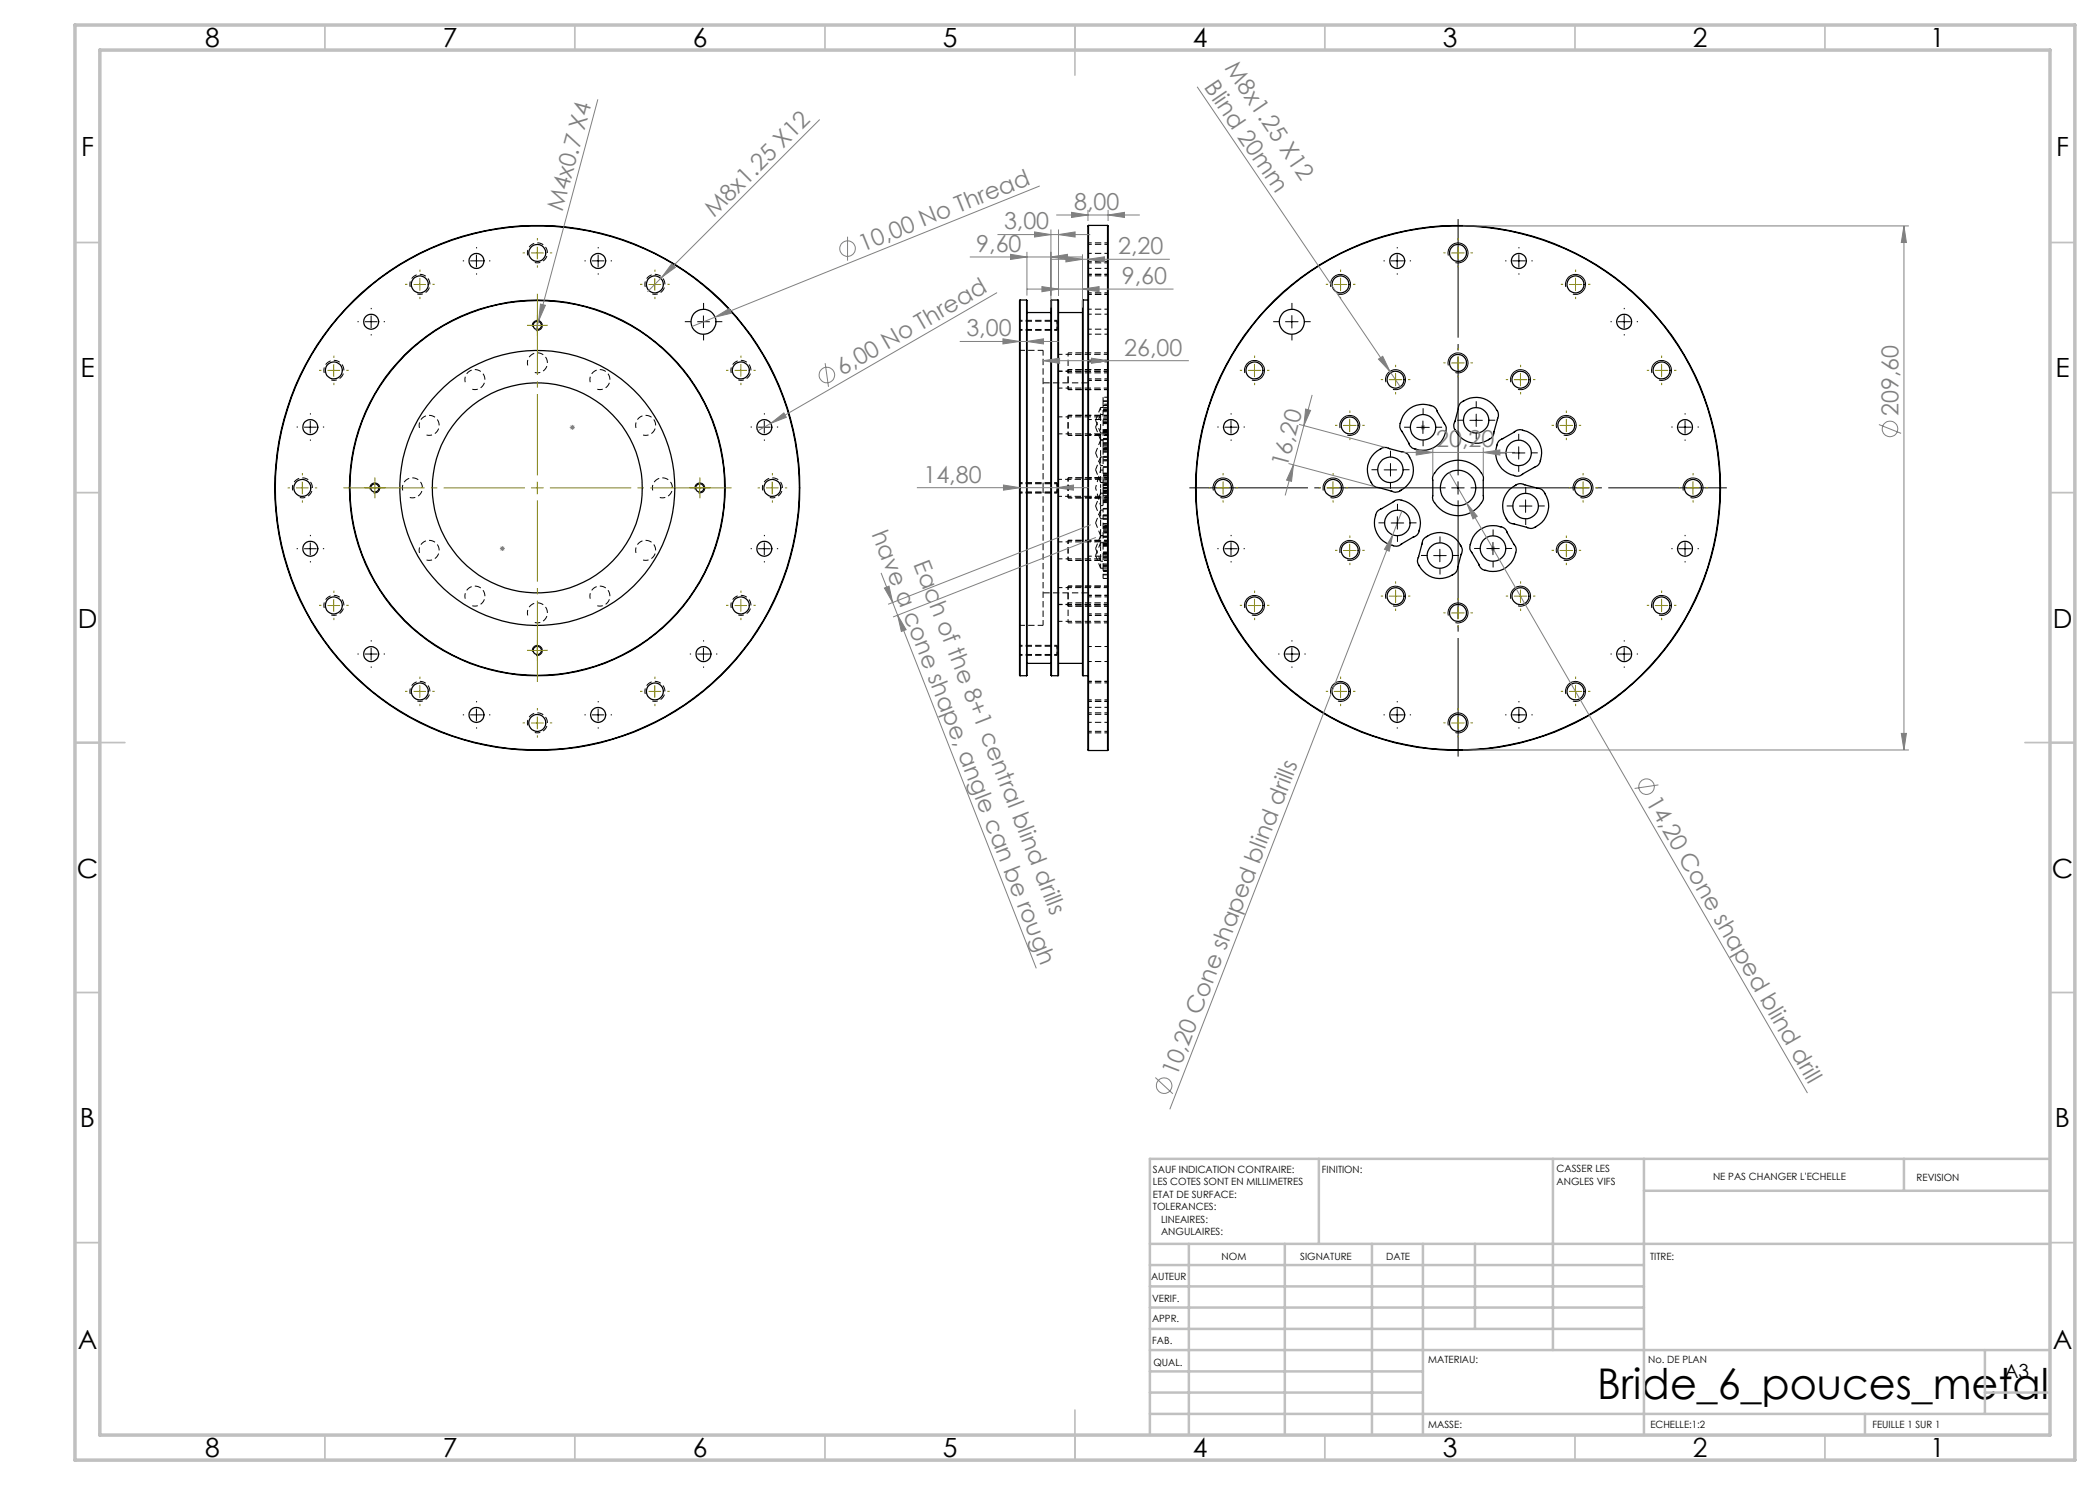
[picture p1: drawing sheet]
<svg xmlns="http://www.w3.org/2000/svg" width="420mm" height="297mm" viewBox="0 0 420 297" stroke-linecap="round" stroke-linejoin="round" font-family="sans-serif">
<g fill="none" stroke="#000" stroke-width=".25">
<path d="M217.7 45.1v105M217.7 45.1l-.1 .1v104.8l.1 .1M217.7 45.1h3.8M221.5 45.1l.1 .1v104.8l-.1 .1M221.5 45.1v105M204 60v75.1M204 60l-.1 .1v75h.1M204 60h1.3M205.3 60v75.1M205.4 62.5h4.8M210.3 60v75.1M210.3 60l-.1 .1v75h.1"/>
<path d="M210.3 60h1.3M211.6 60v75.1M211.6 60l.1 .1v75h-.1M211.7 62.5h4.8M216.6 60v75.1M216.6 60l-.1 .1v75h.1M216.6 60h1M274.8 90.7l1.1-.8a1.7 1.7 0 0 1 2-.2l2.5 .7a1.67 1.67 0 0 1 1.5 1.1 4.8 4.8 0 0 1-2 6.8 1.7 1.7 0 0 1-1.6-.1l-2.5-.7a1.62 1.62 0 0 1-1.6-1.1 4.5 4.5 0 0 1 .6-5.7zM281.5 82.1a4.3 4.3 0 0 1 5.7-.4l1.5 2.8a1.81 1.81 0 0 1 .4 2 4.5 4.5 0 0 1-6.9 2.8l-1.7-2.9a1.77 1.77 0 0 1-.4-1.9 4.4 4.4 0 0 1 1.4-2.4zM287.4 94a5.5 5.5 0 0 1 9.3 1.5v3.7a1.46 1.46 0 0 1-.4 1.3 5.5 5.5 0 0 1-5.1 2.6 5.5 5.5 0 0 1-4.7-3.4l.1-3.7a1.46 1.46 0 0 1 .3-1.4zM292.2 80.5l.2-.1a4.6 4.6 0 0 1 7.3 2.7l-.9 3.2a1.72 1.72 0 0 1-1.1 1.6 4.8 4.8 0 0 1-6.9-2.2v-.8l.9-3.6zM299.7 88.3l3.1-1.8a1.65 1.65 0 0 1 1.9-.4 4.5 4.5 0 0 1 2.9 7l-2.9 1.6a1.65 1.65 0 0 1-2 .4 4.7 4.7 0 0 1-3-6.8z"/>
<path d="M301.9 97.9l1.1-.8a1.68 1.68 0 0 1 2-.1l2.4 .6a1.61 1.61 0 0 1 1.6 1.1 4.6 4.6 0 0 1-2.9 7l-3.2-.9a1.76 1.76 0 0 1-1.7-1.1 4.7 4.7 0 0 1 .7-5.8zM275.5 102.3l3-1.8a1.77 1.77 0 0 1 2-.4 4.6 4.6 0 0 1 2.9 7l-3 1.6a1.7 1.7 0 0 1-1.9 .4 4.6 4.6 0 0 1-3-6.8zM284.8 107.7l.5-.4a4.6 4.6 0 0 1 7.2 2.8l-.9 3.3a1.76 1.76 0 0 1-1.2 1.6 4.5 4.5 0 0 1-6.9-2.9l1-3.9zM295.5 106.4a4.8 4.8 0 0 1 4.7-1 1.99 1.99 0 0 1 1.3 1.2l1.2 2.2a1.72 1.72 0 0 1 .4 1.9 4.6 4.6 0 0 1-6.9 2.9l-1.7-2.9a1.65 1.65 0 0 1-.4-2 4.4 4.4 0 0 1 1.4-2.3zM204 135.1h1.3M205.4 132.7h4.8M210.3 135.1h1.3M211.7 132.7h4.8M216.6 135.1h1M217.7 150.1h3.8"/>
<circle cx="84" cy="56.9" r="1.7"/>
<circle cx="95.3" cy="52.2" r="1.5"/>
<circle cx="107.4" cy="50.6" r="1.7"/>
<circle cx="119.6" cy="52.2" r="1.5"/>
<circle cx="131" cy="56.9" r="1.7"/>
<circle cx="268.1" cy="56.9" r="1.7"/>
<circle cx="279.5" cy="52.2" r="1.5"/>
<circle cx="291.6" cy="50.6" r="1.7"/>
<circle cx="303.8" cy="52.2" r="1.5"/>
<circle cx="315.1" cy="56.9" r="1.7"/>
<circle cx="66.8" cy="74.1" r="1.7"/>
<circle cx="74.2" cy="64.3" r="1.51"/>
<circle cx="107.5" cy="65.1" r=".83"/>
<circle cx="140.7" cy="64.4" r="2.49"/>
<circle cx="148.2" cy="74.1" r="1.7"/>
<circle cx="250.9" cy="74.1" r="1.69"/>
<circle cx="258.4" cy="64.4" r="2.5"/>
<circle cx="279.1" cy="75.9" r="1.7"/>
<circle cx="291.6" cy="72.6" r="1.7"/>
<circle cx="304.1" cy="75.9" r="1.69"/>
<circle cx="324.8" cy="64.3" r="1.49"/>
<circle cx="332.3" cy="74.1" r="1.7"/>
<circle cx="60.5" cy="97.6" r="1.7"/>
<circle cx="62.1" cy="85.4" r="1.5"/>
<circle cx="75" cy="97.6" r=".82"/>
<circle cx="107.4" cy="97.6" r="52.5"/>
<circle cx="107.5" cy="97.6" r="37.5"/>
<circle cx="107.5" cy="97.6" r="21"/>
<circle cx="107.5" cy="97.6" r="37.6"/>
<circle cx="107.5" cy="97.6" r="27.5"/>
<circle cx="107.5" cy="97.6" r="52.4"/>
<circle cx="140" cy="97.6" r=".83"/>
<circle cx="152.9" cy="85.4" r="1.5"/>
<circle cx="154.5" cy="97.6" r="1.7"/>
<circle cx="244.6" cy="97.6" r="1.7"/>
<circle cx="246.2" cy="85.4" r="1.5"/>
<circle cx="266.6" cy="97.6" r="1.68"/>
<circle cx="269.9" cy="85.1" r="1.7"/>
<circle cx="278.1" cy="94" r="2.56"/>
<circle cx="284.6" cy="85.5" r="2.55"/>
<circle cx="291.6" cy="97.6" r="52.4"/>
<circle cx="291.6" cy="97.6" r="52.5"/>
<circle cx="291.6" cy="97.6" r="3.6"/>
<circle cx="295.2" cy="84.1" r="2.55"/>
<circle cx="303.7" cy="90.6" r="2.55"/>
<circle cx="313.3" cy="85.1" r="1.7"/>
<circle cx="316.6" cy="97.6" r="1.7"/>
<circle cx="337" cy="85.4" r="1.48"/>
<circle cx="338.6" cy="97.6" r="1.69"/>
<circle cx="62.1" cy="109.7" r="1.51"/>
<circle cx="152.9" cy="109.7" r="1.51"/>
<circle cx="246.2" cy="109.7" r="1.51"/>
<circle cx="269.9" cy="110.1" r="1.7"/>
<circle cx="279.1" cy="119.2" r="1.7"/>
<circle cx="279.5" cy="104.6" r="2.54"/>
<circle cx="288" cy="111.1" r="2.54"/>
<circle cx="298.6" cy="109.7" r="2.56"/>
<circle cx="304.1" cy="119.2" r="1.69"/>
<circle cx="305.1" cy="101.2" r="2.56"/>
<circle cx="313.3" cy="110.1" r="1.7"/>
<circle cx="337" cy="109.7" r="1.49"/>
<circle cx="66.8" cy="121.1" r="1.7"/>
<circle cx="74.2" cy="130.8" r="1.5"/>
<circle cx="84" cy="138.3" r="1.69"/>
<circle cx="107.5" cy="130.1" r=".83"/>
<circle cx="131" cy="138.3" r="1.7"/>
<circle cx="140.7" cy="130.8" r="1.5"/>
<circle cx="148.2" cy="121.1" r="1.7"/>
<circle cx="250.9" cy="121.1" r="1.7"/>
<circle cx="258.4" cy="130.8" r="1.48"/>
<circle cx="268.1" cy="138.3" r="1.7"/>
<circle cx="291.6" cy="122.6" r="1.7"/>
<circle cx="315.1" cy="138.3" r="1.69"/>
<circle cx="324.8" cy="130.8" r="1.48"/>
<circle cx="332.3" cy="121.1" r="1.7"/>
<circle cx="95.3" cy="143" r="1.51"/>
<circle cx="107.4" cy="144.6" r="1.7"/>
<circle cx="119.6" cy="143" r="1.51"/>
<circle cx="279.4" cy="143" r="1.51"/>
<circle cx="291.6" cy="144.6" r="1.7"/>
<circle cx="303.8" cy="143" r="1.51"/>
</g>
<g fill="none" stroke="#000" stroke-width=".2" stroke-dasharray="1.3 .6" stroke-dashoffset=".4" stroke-linecap="butt">
<path d="M211.4 65.1v-.9M211.4 65.9v-.8M211.6 77.6h10M211.6 74.3h10M220.6 79.4v.8M221.6 74.2h-10M221.6 70.9h-10M221.6 77.9h-8M221.6 73.9h-8M221.6 74.6h-8M221.6 70.6h-8M211.4 97.6v-.9"/>
<path d="M211.4 98.4v-.8M211.6 86.8h10M220.6 96.6v.9M220.6 99.1v.8M220.6 98.4v.7M221.6 83.4h-10M221.6 99.6h-8M221.6 95.6h-8M221.6 87.1h-8M221.6 83.1h-8M211.6 111.8h10M220.1 109.3v4.3"/>
<path d="M220.1 108.5v.8M221.6 108.4h-10M221.6 117.5h-10M221.6 117.2h-8M221.6 112.1h-8M221.6 108.1h-8M211.4 130.1v-.9M211.4 130.9v-.8M211.6 120.9h10M211.6 124.3h10M221.6 120.9h-10M221.6 124.6h-8"/>
<path d="M221.6 120.6h-8M221.6 121.2h-8"/>
</g>
<g fill="none" stroke="#000" stroke-width=".2" stroke-dasharray="1.3 .6" stroke-dashoffset=".2" stroke-linecap="butt">
<path d="M83.5 58.8a2 2 0 0 0 2.5-1.8 2 2 0 0 0-2.2-2.1 2 2 0 0 0-1.8 2.5M107 52.5a2 2 0 0 0 2.5-1.8 2 2 0 0 0-2.2-2.1 2 2 0 0 0-1.8 2.5M130.5 58.8a2 2 0 0 0 2.5-1.8 2 2 0 0 0-2.2-2.1 2 2 0 0 0-1.8 2.5M66.3 76a2 2 0 0 0 2.5-1.8 2 2 0 0 0-2.2-2.1 2 2 0 0 0-1.8 2.5M94.5 77.9a2 2 0 0 0 2.5-1.8 2 2 0 0 0-2.2-2.2 2 2 0 0 0-1.8 2.5M107 74.5a2 2 0 0 0 2.5-1.8 2 2 0 0 0-2.2-2.1 2 2 0 0 0-1.8 2.5M119.5 77.9a2 2 0 0 0 2.5-1.8 2 2 0 0 0-2.2-2.2 2 2 0 0 0-1.8 2.5M147.7 76a2 2 0 0 0 2.5-1.8 2 2 0 0 0-2.2-2.1 2 2 0 0 0-1.7 2.5M208.6 70.1h-4.7M60 99.5a2 2 0 0 0 2.5-1.8 2 2 0 0 0-2.2-2.1 2 2 0 0 0-1.8 2.5M82 99.5a2 2 0 0 0 2.5-1.8 2 2 0 0 0-2.2-2.1 2 2 0 0 0-1.8 2.5M85.3 87a2 2 0 0 0 2.5-1.8 2 2 0 0 0-2.1-2.1 2 2 0 0 0-1.8 2.5"/>
<path d="M128.6 87a2 2 0 0 0 2.5-1.8 2 2 0 0 0-2.1-2.1 2 2 0 0 0-1.8 2.5M132 99.5a2 2 0 0 0 2.5-1.8 2 2 0 0 0-2.2-2.1 2 2 0 0 0-1.8 2.5M154 99.5a2 2 0 0 0 2.5-1.8 2 2 0 0 0-2.2-2.1 2 2 0 0 0-1.8 2.5M208.6 97.6v-27.5M219.1 93.9l1 2.6M219.1 85.4l1 2.6M219.1 84l1 2.6M219.1 90.6l1 2.5M220.1 91.4l-1 2.5M220.1 82.9l-1 2.5M220.1 81.5l-1 2.5M220.1 88l-1 2.6"/>
<path d="M220.1 98.6l-1 2.6M220.6 89.9v6.5M85.3 112a2 2 0 0 0 2.5-1.8 2 2 0 0 0-2.1-2.1 2 2 0 0 0-1.8 2.5M128.6 112a2 2 0 0 0 2.5-1.8 2 2 0 0 0-2.1-2.1 2 2 0 0 0-1.8 2.5M219.1 104.6l1 2.5M219.1 111.1l1 2.5M219.1 109.7l1 2.5M219.1 101.2l1 2.5M220.1 102l-1 2.6M220.1 108.5l-1 2.6M220.1 107.1l-1 2.6M66.3 123a2 2 0 0 0 2.5-1.8 2 2 0 0 0-2.2-2.1 2 2 0 0 0-1.8 2.5"/>
<path d="M94.5 121.2a2 2 0 0 0 2.5-1.8 2 2 0 0 0-2.2-2.2 2 2 0 0 0-1.8 2.5M107 124.5a2 2 0 0 0 2.5-1.8 2 2 0 0 0-2.2-2.1 2 2 0 0 0-1.8 2.5M119.5 121.2a2 2 0 0 0 2.5-1.8 2 2 0 0 0-2.2-2.2 2 2 0 0 0-1.8 2.5M147.7 123a2 2 0 0 0 2.5-1.8 2 2 0 0 0-2.2-2.1 2 2 0 0 0-1.7 2.5M203.9 125.1h4.7M208.6 125.1v-27.5M83.5 140.2a2 2 0 0 0 2.5-1.8 2 2 0 0 0-2.2-2.1 2 2 0 0 0-1.8 2.5M107 146.5a2 2 0 0 0 2.5-1.8 2 2 0 0 0-2.2-2.1 2 2 0 0 0-1.8 2.5M130.5 140.2a2 2 0 0 0 2.5-1.8 2 2 0 0 0-2.2-2.1 2 2 0 0 0-1.8 2.5"/>
</g>
<g fill="none" stroke="#000" stroke-width=".2" stroke-dasharray="1.3 .6" stroke-linecap="butt">
<path d="M220.1 91.4v5.1M220.1 82.9v5.1M220.1 96.5h.5M220.1 88h.5M220.1 86.6h.5M220.1 93.1h.5M220.6 96.4v.2M220.6 89.8v.1M220.6 89.5v.3M220.6 98.2v.1M220.6 98.3v.1M220.6 99.9v.4"/>
<path d="M220.6 84.5v.2M220.6 86.2v.2M220.6 88.6v.2M220.6 80.3v.5M220.6 80.2v.1M220.6 91.4h-.5M220.6 82.9h-.5M220.6 94h-.5M220.6 81.5h-.5M220.6 88h-.5M220.6 98.6h-.5M220.1 102v5.1"/>
<path d="M220.1 107.1h.5M220.1 113.6h.5M220.1 101.1h.5M220.1 112.2h.5M220.1 103.7h.5M220.6 103v.2M220.6 101.7v.1M220.6 100.3v.1M220.6 109.1v.1M220.6 111.3v.2M220.6 113v.2M220.6 102h-.5"/>
<path d="M220.6 108.5h-.5M220.6 107.1h-.5"/>
</g>
<g fill="none" stroke="#000" stroke-width=".2" stroke-dasharray="1.3 .6" stroke-dashoffset=".5" stroke-linecap="butt">
<path d="M217.6 58.6h4M217.6 53.7h4M217.6 52.3h4M221.6 55.2h-4M221.6 50.7h-4M221.6 48.9h-4M221.6 58.9h-4M221.6 54.9h-4M221.6 52.6h-4M221.6 48.6h-4M213.6 73.9v4M213.6 70.6v4"/>
<path d="M217.6 75.8h4M217.6 66.8h4M217.6 65.8h4M221.6 72.4h-4M221.6 61.8h-4M221.6 79.4h-1M221.6 62.8h-4M221.6 76.1h-4M221.6 72.1h-4M211.6 99.3h6M213.6 95.6v4M213.6 83.1v4"/>
<path d="M217.6 99.3h4M217.6 86.9h4M217.6 95.9h-6M220.1 97.6v-1.1M220.6 96.4h1M220.6 96.6h1M220.6 97.5h1M220.6 89.9h1M220.6 89.6h1M220.6 89.8h1M220.6 89.7h1M220.6 90.4h1"/>
<path d="M220.6 98.2h1M220.6 98.1h1M220.6 98.3h1M220.6 98h1M220.6 84.7h1M220.6 81.1h1M220.6 84.5h1M220.6 91.5h1M220.6 86.2h1M220.6 86.4h1M220.6 86.4v2.2M220.6 91.3h1"/>
<path d="M220.6 88.6h1M220.6 88.8h1M220.6 82.1h1M220.6 99.1h1M220.6 96h1M220.6 94.6h1M220.6 82.3h1M220.6 84.2h1M220.6 86h1M220.6 87.9h1M220.6 81.8h1M220.6 81.5h1"/>
<path d="M220.6 80.3h1M220.6 81.9h1M220.6 80.2h1M220.6 87.8h1M220.6 86.6h1M220.6 86.3h1M220.6 83.9h1M220.6 89.2h1M220.6 89h1M220.6 83.6h1M220.6 87.7h1M220.6 95.1h1"/>
<path d="M220.6 94.9h1M220.6 97.1h1M220.6 96.9h1M220.6 97h1M220.6 94.7h1M220.6 86.1h1M220.6 93.5h1M220.6 92h1M220.6 97.6h1M220.6 93.3h1M220.6 92.2h1M220.6 98.7h1"/>
<path d="M220.6 97.7h1M220.6 98.5h1M220.6 98.4h1M220.6 90h1M220.6 95.2h1M221.6 95.9h-4M221.6 83.9h-4M221.6 89.5h-1M221.6 99.9h-1M221.6 80.8h-1M221.6 92h-1M221.6 85.9h-1"/>
<path d="M221.6 96.7h-1M221.6 99.6h-4M221.6 95.6h-4M213.6 117.2v4M213.6 108.1v4M217.6 111.2h4M220.1 101.1v.9M220.6 103.2h1M220.6 103h1M220.6 101.8h1M220.6 101.7h1M220.6 109.1h1"/>
<path d="M220.6 100.4h1M220.6 108.9h1M220.6 100h1M220.6 100.3h1M220.6 108.7h1M220.6 100.1h1M220.6 107.5h1M220.6 106h1M220.6 107.3h1M220.6 106.2h1M220.6 111.5h1M220.6 111.3h1"/>
<path d="M220.6 113h1M220.6 115h1M220.6 113.2h1M220.6 108.8h1M220.6 108.6h1M220.6 109h1M220.6 107.2h1M220.6 100.5h1M220.6 114.9h1M220.6 113.6h1M220.6 113.3h1M220.6 110.9h1"/>
<path d="M220.6 109.2h1M220.6 110.7h1M220.6 105.3h1M220.6 110.4h1M220.6 110.6h1M220.6 112.8h1M220.6 113.1h1M220.6 114h1M220.6 114.1h1M220.6 105.4h1M220.6 106.3h1M220.6 103.7h1"/>
<path d="M220.6 103.9h1M220.6 106.6h1M220.6 104.7h1M220.6 104.8h1M220.6 110.5h1M220.6 105.5h1M220.6 115.7h1M220.6 103.1h1M220.6 114.3h1M220.6 105.7h1M221.6 108.2h-4M221.6 119.4h-4"/>
<path d="M221.6 106.5h-1M221.6 105.1h-1M221.6 119.1h-4M213.6 120.6v4M217.6 122.8h4M217.6 132.3h4M217.6 140h4M221.6 129.3h-4M221.6 136.6h-4M221.6 136.3h-4M221.6 123.1h-4M217.6 144.5h4"/>
<path d="M217.6 146.3h4M221.6 141.5h-4M221.6 142.9h-4M221.6 146.6h-4M221.6 142.6h-4M221.6 140.3h-4"/>
</g>
<path d="M211.4 66.1v-2M211.4 98.6v-2M220.6 103.2v5.9M220.6 101.8v1.2M220.6 100.4v1.3M220.6 109.2v2.1M211.4 131.1v-2" fill="none" stroke="#000" stroke-width=".2" stroke-dasharray="1.3 .6" stroke-dashoffset=".6" stroke-linecap="butt"/>
<path d="M220.6 97.5v.7M220.6 88.8v.7M220.6 113.2v2.5" fill="none" stroke="#000" stroke-width=".2" stroke-dasharray="1.3 .6" stroke-dashoffset=".3" stroke-linecap="butt"/>
<path d="M220.6 84.7v1.5M220.6 111.5v1.5" fill="none" stroke="#000" stroke-width=".2" stroke-dasharray="1.3 .6" stroke-dashoffset=".8" stroke-linecap="butt"/>
<g fill="none" stroke="#000" stroke-width=".2" stroke-dasharray="1.3 .6" stroke-dashoffset=".7" stroke-linecap="butt">
<path d="M203.9 65.9h7.5M203.9 64.1h7.5M203.9 66.1h7.5M211.4 64.2h-7.5M203.9 98.4h7.5M203.9 96.6h7.5M203.9 98.6h7.5M211.4 96.7h-7.5M219.1 97.6l1 3.5M220.1 81.5v1.4M220.1 94l-1 3.6M220.6 80.8v3.7"/>
<path d="M220.1 107.1v1.4M203.9 130.9h7.5M203.9 129.1h7.5M203.9 131.1h7.5M211.4 129.2h-7.5"/>
</g>
<path d="M220.1 101.1v-3.5" fill="none" stroke="#000" stroke-width=".2" stroke-dasharray="1.3 .6" stroke-dashoffset="-.2" stroke-linecap="butt"/>
<path d="M217.6 76.6h-9M220.1 88v3.4M208.6 118.6h9" fill="none" stroke="#000" stroke-width=".2" stroke-dasharray="1.3 .6" stroke-dashoffset="-.1" stroke-linecap="butt"/>
<g fill="none" stroke="#808080" stroke-width=".2">
<path d="M119.6 19.9l-11.9 44.2M239.4 17.4l38.6 56.9M163.9 24l-31.5 31.5M207.9 37.2l-64.9 26.2M132.4 55.5l-2.9 2.8M134.3 52.8l.8 .7-2.7 2zM169.5 47.3v4.8M194 51.4h22.5M199.4 58.6l-45.2 26.1M199.5 46.9h18.6M202.1 50.9l3.3 .5-3.3 .5zM205.4 57.8h29.3"/>
<path d="M205.4 50.4v8.7M206.9 46.4l3.3 .5-3.3 .5zM208.4 57.3l3.3 .5-3.3 .5zM210.1 51.9h23.9M210.2 51.4l3.3-.5v1zM210.2 45.9v15.6M211.2 43h16.8M211.7 46.9l3.3-.5v1zM211.7 45.9v13.2M213.2 51.4l3.3 .5-3.3 .5zM214.3 42.5l3.3 .5-3.3 .5zM216.5 50.9v10.6"/>
<path d="M216.5 57.8l3.3-.5v1zM217.6 51.9l3.3-.5v1zM217.6 42v2.2M221.6 43l3.3-.5v1zM221.6 42v2.2M292.6 45.2h89.2M380.8 45.2l.5 3.3h-1zM380.8 45.2v104.8M107.7 64.1l-.5 1.9M108.1 60.8l1 .3-1.4 3zM143 63.4l2.9-1.7 .4 .9zM143 63.4l-4.6 1.9"/>
<path d="M165 72.6l.7 4.8M191.9 68.3h19.8M200.6 67.8l3.3 .5-3.3 .5zM205.4 68.3l3.3-.5v1zM208.6 72.1l3.3-.5v1.1zM208.6 72.1h29.2M218.3 71.6l3.3 .5-3.3 .6zM262.4 79l-1.6 6.1M275.7 71.8l.8-.5 1.5 3zM278 74.3l2.2 3.3M113.9 85.5h1.1M114.1 85.1l.7 .7"/>
<path d="M114.5 85v1M114.8 85.1l-.7 .7M154.2 84.7l2.6-2.1 .5 .9zM154.2 84.7l-2.6 1.5M183.4 97.5h34.3M200.7 97l3.3 .5-3.3 .5zM211.4 97.5l3.3-.5v1zM257.7 92.7l17.1 4.6M258.7 93l-1.7 6.1M258.7 93l-.4 3.3-1-.3zM259.8 84.9l17.2 4.6M260.8 85.1l-2.1 7.9"/>
<path d="M261.1 81.8l1 .3-1.3 3zM280.2 90.5h22.8M283.2 90l3.4 .5-3.4 .5zM284.1 85.5h1M284.2 85.1l.7 .7M284.6 85v1M284.9 85.1l-.7 .7M286.6 89.5v5.5M289.8 94.5l3.6 6.2M296.7 90.5l3.3-.5v1zM296.7 89.5v5.5M375.8 84.9l4.4 1.8"/>
<path d="M100 109.7h1M100.1 109.4l.7 .7M100.5 109.2v1M100.8 109.4l-.7 .7M176.2 114.6l2.3 5.9M176.9 117.6l.9-.4 .7 3.3zM218.2 104.9l-40.6 16M219.2 107.5l-40.6 15.9M278.6 107l-.8 3.2-.9-.3zM278.6 107l-44.6 114.9M280.4 102.2l-1.8 4.8M293.4 100.7l2.1 2.6-.9 .5z"/>
<path d="M293.4 100.7l68.1 117.9M298.1 109.7h1M298.2 109.4l.7 .7M298.6 109.2v1M298.9 109.4l-.7 .7M178.5 120.5l1 2.5M179.5 123l1.7 2.9-.9 .4zM179.5 123l27.8 70.7M292.6 150h89.2M331.7 157l-4.8 .7M380.3 146.7h1l-.5 3.3zM231.1 215.5l3.5 3.3"/>
<circle cx="169.5" cy="49.7" r="1.56"/>
<circle cx="165.4" cy="75" r="1.56"/>
<circle cx="378" cy="85.8" r="1.55"/>
<circle cx="329.3" cy="157.3" r="1.55"/>
<circle cx="232.8" cy="217.1" r="1.56"/>
</g>
<g fill="none" stroke="#000" stroke-width=".2">
<path d="M94.1 52.2h2.5M95.3 50.9v2.5M118.4 52.2h2.5M119.6 50.9v2.5M266.2 57.4a2 2 0 0 1 1.7-2.5 2 2 0 0 1 2.2 2.1 2 2 0 0 1-2.5 1.8M278.2 52.2h2.5M279.4 50.9v2.5M289.7 51.1a2 2 0 0 1 1.7-2.5 2 2 0 0 1 2.2 2.2 2 2 0 0 1-2.5 1.7M302.5 52.2h2.5M303.8 50.9v2.5M313.2 57.4a2 2 0 0 1 1.7-2.5 2 2 0 0 1 2.2 2.1 2 2 0 0 1-2.5 1.8M73 64.3h2.5"/>
<path d="M74.2 63.1v2.5M106.5 65.3a.99 .99 0 0 1 .9-1.2 .99 .99 0 0 1 1 1.1 .99 .99 0 0 1-1.2 .8M139.5 64.3h2.5M140.7 63.1v2.5M249 74.6a2 2 0 0 1 1.7-2.5 2 2 0 0 1 2.2 2.2 2 2 0 0 1-2.5 1.7M257.1 64.3h2.5M258.4 63.1v2.5M277.2 76.4a1.99 1.99 0 0 1 1.7-2.5 1.99 1.99 0 0 1 2.2 2.2 1.99 1.99 0 0 1-2.5 1.8M289.7 73.1a1.99 1.99 0 0 1 1.7-2.5 1.99 1.99 0 0 1 2.2 2.2 1.99 1.99 0 0 1-2.5 1.7M302.2 76.4a1.99 1.99 0 0 1 1.7-2.5 1.99 1.99 0 0 1 2.2 2.2 1.99 1.99 0 0 1-2.5 1.8M323.6 64.3h2.5M324.8 63.1v2.5"/>
<path d="M330.4 74.6a2 2 0 0 1 1.7-2.5 2 2 0 0 1 2.2 2.2 2 2 0 0 1-2.5 1.7M60.8 85.4h2.5M62.1 84.2v2.5M74 97.9a1 1 0 0 1 .9-1.3 1 1 0 0 1 1.1 1.1 1 1 0 0 1-1.3 .9M139 97.9a1 1 0 0 1 .9-1.3 1 1 0 0 1 1.1 1.1 1 1 0 0 1-1.3 .9M151.6 85.4h2.5M152.9 84.2v2.5M242.7 98.1a2 2 0 0 1 1.7-2.5 2 2 0 0 1 2.2 2.2 2 2 0 0 1-2.5 1.7M245 85.4h2.4M246.2 84.2v2.5M264.7 98.1a2 2 0 0 1 1.7-2.5 2 2 0 0 1 2.2 2.1 2 2 0 0 1-2.5 1.8M268 85.6a2 2 0 0 1 1.7-2.5 2 2 0 0 1 2.2 2.1 2 2 0 0 1-2.4 1.8"/>
<path d="M276.8 94h2.5M278.1 92.7v2.5M283.4 85.5h2.5M284.6 84.2v2.5M290.3 97.6h2.5M291.6 96.3v2.5M294 84.1h2.5M295.2 82.8v2.5M302.5 90.6h2.5M303.7 89.4v2.4M305.1 100v2.5M311.3 85.6a2 2 0 0 1 1.8-2.5 2 2 0 0 1 2.2 2.2 2 2 0 0 1-2.6 1.7"/>
<path d="M314.7 98.1a2 2 0 0 1 1.7-2.5 2 2 0 0 1 2.2 2.2 2 2 0 0 1-2.5 1.7M335.7 85.4h2.5M336.7 98.1a2 2 0 0 1 1.7-2.5 2 2 0 0 1 2.2 2.1 2 2 0 0 1-2.5 1.8M337 84.2v2.5M60.8 109.7h2.5M62.1 108.5v2.5M151.6 109.7h2.5M152.9 108.5v2.5M245 109.7h2.4M246.2 108.5v2.5M268 110.6a1.99 1.99 0 0 1 1.7-2.5 1.99 1.99 0 0 1 2.2 2.1 1.99 1.99 0 0 1-2.4 1.8M277.2 119.8a2 2 0 0 1 1.7-2.6 2 2 0 0 1 2.2 2.2 2 2 0 0 1-2.5 1.8"/>
<path d="M278.2 104.6h2.5M279.5 103.3v2.5M286.7 111.1h2.5M288 109.9v2.5M297.4 109.7h2.5M298.6 108.5v2.4M302.2 119.8a2 2 0 0 1 1.7-2.6 2 2 0 0 1 2.2 2.2 2 2 0 0 1-2.5 1.8M303.9 101.2h2.5M311.3 110.6a1.99 1.99 0 0 1 1.8-2.5 1.99 1.99 0 0 1 2.1 2.2 1.99 1.99 0 0 1-2.5 1.7M335.7 109.7h2.5M337 108.5v2.5M73 130.8h2.5"/>
<path d="M74.2 129.6v2.5M106.5 130.3a.99 .99 0 0 1 .9-1.2 .99 .99 0 0 1 1 1.1 .99 .99 0 0 1-1.2 .9M139.5 130.8h2.5M140.7 129.6v2.5M249 121.6a2 2 0 0 1 1.7-2.5 2 2 0 0 1 2.2 2.2 2 2 0 0 1-2.5 1.7M257.1 130.8h2.5M258.4 129.6v2.5M266.2 138.8a2 2 0 0 1 1.7-2.5 2 2 0 0 1 2.2 2.2 2 2 0 0 1-2.5 1.7M289.7 123.1a2 2 0 0 1 1.7-2.5 2 2 0 0 1 2.2 2.2 2 2 0 0 1-2.5 1.7M313.2 138.8a2 2 0 0 1 1.7-2.5 2 2 0 0 1 2.2 2.2 2 2 0 0 1-2.5 1.7M323.6 130.8h2.5M324.8 129.6v2.5"/>
<path d="M330.4 121.6a2 2 0 0 1 1.7-2.5 2 2 0 0 1 2.2 2.2 2 2 0 0 1-2.5 1.7M94.1 143h2.5M95.3 141.7v2.5M118.4 143h2.5M119.6 141.7v2.5M278.2 143h2.5M279.4 141.7v2.5M289.7 145.1a1.99 1.99 0 0 1 1.7-2.5 1.99 1.99 0 0 1 2.2 2.2 1.99 1.99 0 0 1-2.5 1.7M302.5 143h2.5M303.8 141.7v2.5"/>
</g>
<g fill="none" stroke="#000" stroke-width=".2" stroke-dasharray="30.5 1.3 1.3 1.3" stroke-linecap="butt">
<path d="M92.8 52.2h-.2M95.3 49.7v-.3M95.3 54.7v.2M97.8 52.2h.3M117.1 52.2h-.2M119.6 49.7v-.3M119.6 54.7v.2M122.1 52.2h.3M277 52.2h-.3M279.5 49.7v-.3M279.5 54.7v.2M282 52.2h.2"/>
<path d="M301.3 52.2h-.3M303.8 49.7v-.3M303.8 54.7v.2M306.3 52.2h.2M71.7 64.3h-.2M74.2 61.8v-.2M74.2 66.8v.3M76.7 64.3h.3M138.2 64.3h-1.2M140.7 61.8v-1.2M140.7 66.8v1.3M143.2 64.3h1.3"/>
<path d="M255.9 64.3h-1.3M258.4 61.8v-1.2M258.4 66.8v1.3M260.9 64.3h1.2M322.4 64.3h-.3M324.9 61.8v-.2M324.9 66.8v.3M327.4 64.3h.2M59.6 85.4h-.3M62.1 82.9v-.2M62.1 87.9v.3M64.6 85.4h.2"/>
<path d="M150.4 85.4h-.3M152.9 82.9v-.2M152.9 87.9v.3M155.4 85.4h.2M243.7 85.4h-.2M246.2 82.9v-.2M246.2 87.9v.3M248.7 85.4h.3M275.6 93.9h-1.3M278.1 91.4v-1.3M278.1 96.4v1.3M280.6 93.9h1.3"/>
<path d="M282.1 85.4h-1.3M284.6 82.9v-1.3M284.6 87.9v1.3M287.1 85.4h1.3M292.7 84h-1.3M295.2 81.5v-1.3M295.2 86.5v1.3M297.7 84h1.3M301.2 90.6h-1.3M303.7 88.1v-1.3M303.7 93.1v1.3M305.1 98.7v-1.3"/>
<path d="M306.2 90.6h1.3M334.5 85.4h-.2M337 82.9v-.2M337 87.9v.3M339.5 85.4h.3M59.6 109.7h-.3M62.1 107.2v-.2M62.1 112.2v.3M64.6 109.7h.2M150.4 109.7h-.3M152.9 107.2v-.2M152.9 112.2v.3"/>
<path d="M155.4 109.7h.2M243.7 109.7h-.2M246.2 107.2v-.2M246.2 112.2v.3M248.7 109.7h.3M277 104.6h-1.3M279.5 102.1v-1.3M279.5 107.1v1.3M282 104.6h1.3M285.5 111.1h-1.3M288 108.6v-1.3M288 113.6v1.3"/>
<path d="M290.5 111.1h1.3M296.1 109.7h-1.3M298.6 107.2v-1.3M298.6 112.2v1.3M301.1 109.7h1.3M302.6 101.2h-1.3M305.1 103.7v1.3M307.6 101.2h1.3M334.5 109.7h-.2M337 107.2v-.2M337 112.2v.3M339.5 109.7h.3"/>
<path d="M71.7 130.8h-.2M74.2 128.3v-.2M74.2 133.3v.3M76.7 130.8h.3M138.2 130.8h-.2M140.7 128.3v-.2M140.7 133.3v.3M143.2 130.8h.3M255.9 130.8h-.3M258.4 128.3v-.2M258.4 133.3v.3M260.9 130.8h.2"/>
<path d="M322.4 130.8h-.3M324.9 128.3v-.2M324.9 133.3v.3M327.4 130.8h.2M92.8 143h-.2M95.3 140.5v-.3M95.3 145.5v.2M97.8 143h.3M117.1 143h-.2M119.6 140.5v-.3M119.6 145.5v.2M122.1 143h.3"/>
<path d="M277 143h-.3M279.5 140.5v-.3M279.5 145.5v.2M282 143h.2M301.3 143h-.3M303.8 140.5v-.3M303.8 145.5v.2M306.3 143h.2"/>
</g>
<path d="M289.1 97.6h-51.2M291.6 95.1v-51.3M294.1 97.6h51.3M291.6 100.1v51.2" fill="none" stroke="#000" stroke-width=".2" stroke-dasharray="30.5 1.3 1.3 1.3" stroke-dashoffset="6.8" stroke-linecap="butt"/>
<g fill="none" stroke="#808000" stroke-width=".2" stroke-dasharray="30.5 1.3 1.3 1.3" stroke-linecap="butt">
<path d="M81.5 56.9h-.5M84 54.4v-.5M84 59.4v.4M86.5 56.9h.4M105 50.6h-.5M107.5 48.1v-.5M107.5 53.1v.4M110 50.6h.4M128.5 56.9h-.5M131 54.4v-.5M131 59.4v.4M133.5 56.9h.4"/>
<path d="M265.6 56.9h-.4M268.1 54.4v-.5M268.1 59.4v.4M270.6 56.9h.5M289.1 50.6h-.4M291.6 48.1v-.5M291.6 53.1v.4M294.1 50.6h.5M312.6 56.9h-.4M315.1 54.4v-.5M315.1 59.4v.4M317.6 56.9h.5"/>
<path d="M64.3 74.1h-.5M66.8 71.6v-.5M66.8 76.6v.4M69.3 74.1h.4M106.2 65.1h-.8M107.5 63.8v-.8M107.5 66.3v.9M108.7 65.1h.9M145.7 74.1h-.5M148.2 71.6v-.5M148.2 76.6v.4M150.7 74.1h.4"/>
<path d="M248.4 74.1h-.4M250.9 71.6v-.5M250.9 76.6v.4M253.4 74.1h.5M276.6 75.9h-.4M279.1 73.4v-.4M279.1 78.4v.5M281.6 75.9h.5M289.1 72.6h-.4M291.6 70.1v-.5M291.6 75.1v.4M294.1 72.6h.5"/>
<path d="M301.6 75.9h-.4M304.1 73.4v-.4M304.1 78.4v.5M306.6 75.9h.5M329.8 74.1h-.4M332.3 71.6v-.5M332.3 76.6v.4M334.8 74.1h.5M58 97.6h-.5M60.5 95.1v-.5M63 97.6h.4M73.7 97.6h-.8"/>
<path d="M75 96.3v-.8M75 98.8v.9M76.2 97.6h.9M138.7 97.6h-.8M140 96.3v-.8M140 98.8v.9M141.2 97.6h.9M152 97.6h-.5M154.5 95.1v-.5M157 97.6h.4M242.1 97.6h-.4M244.6 95.1v-.5"/>
<path d="M247.1 97.6h.5M264.1 97.6h-.4M266.6 95.1v-.5M267.5 85.1h-.5M269.1 97.6h.5M270 82.6v-.5M270 87.6v.4M272.5 85.1h.4M310.8 85.1h-.5M313.3 82.6v-.5M313.3 87.6v.4M314.1 97.6h-.4"/>
<path d="M315.8 85.1h.4M316.6 95.1v-.5M319.1 97.6h.5M336.1 97.6h-.4M338.6 95.1v-.5M341.1 97.6h.5M60.5 100.1v.4M66.8 118.6v-.5M148.2 118.6v-.5M154.5 100.1v.4M244.6 100.1v.4M250.9 118.6v-.5"/>
<path d="M266.6 100.1v.4M267.5 110.1h-.5M270 107.6v-.5M270 112.6v.4M272.5 110.1h.4M276.6 119.2h-.4M279.1 116.7v-.4M281.6 119.2h.5M301.6 119.2h-.4M304.1 116.7v-.4M306.6 119.2h.5M310.8 110.1h-.5"/>
<path d="M313.3 107.6v-.5M313.3 112.6v.4M315.8 110.1h.4M316.6 100.1v.4M332.3 118.6v-.5M338.6 100.1v.4M64.3 121.1h-.5M66.8 123.6v.4M69.3 121.1h.4M81.5 138.3h-.5M84 135.8v-.5M86.5 138.3h.4"/>
<path d="M106.2 130.1h-.8M107.5 128.8v-.8M107.5 131.3v.9M108.7 130.1h.9M128.5 138.3h-.5M131 135.8v-.5M133.5 138.3h.4M145.7 121.1h-.5M148.2 123.6v.4M150.7 121.1h.4M248.4 121.1h-.4M250.9 123.6v.4"/>
<path d="M253.4 121.1h.5M265.6 138.3h-.4M268.1 135.8v-.5M270.6 138.3h.5M279.1 121.7v.5M289.1 122.6h-.4M291.6 120.1v-.5M291.6 125.1v.4M294.1 122.6h.5M304.1 121.7v.5M312.6 138.3h-.4M315.1 135.8v-.5"/>
<path d="M317.6 138.3h.5M329.8 121.1h-.4M332.3 123.6v.4M334.8 121.1h.5M84 140.8v.4M105 144.6h-.5M107.5 142.1v-.5M107.5 147.1v.4M110 144.6h.4M131 140.8v.4M268.1 140.8v.4M289.1 144.6h-.4"/>
<path d="M291.6 142.1v-.5M291.6 147.1v.4M294.1 144.6h.5M315.1 140.8v.4"/>
</g>
<path d="M105 97.6h-36.3M107.5 95.1v-36.4M110 97.6h36.3M107.5 100.1v36.3" fill="none" stroke="#808000" stroke-width=".2" stroke-dasharray="30.5 1.3 1.3 1.3" stroke-dashoffset="14.2" stroke-linecap="butt"/>
<g fill="none" stroke="#808000" stroke-width=".2">
<path d="M82.7 56.9h2.5M84 55.6v2.5M106.2 50.6h2.5M107.5 49.4v2.5M129.7 56.9h2.5M131 55.6v2.5M266.8 56.9h2.5M268.1 55.6v2.5M290.3 50.6h2.5M291.6 49.4v2.5M313.9 56.9h2.4M315.1 55.6v2.5"/>
<path d="M65.5 74.1h2.5M66.7 72.8v2.5M106.2 65.1h2.5M107.5 63.8v2.6M146.9 74.1h2.5M148.2 72.8v2.5M249.7 74.1h2.5M250.9 72.8v2.5M277.8 75.9h2.6M279.1 74.7v2.5M290.3 72.6h2.5M291.6 71.3v2.5"/>
<path d="M302.9 75.9h2.5M304.1 74.7v2.5M331 74.1h2.6M332.3 72.8v2.5M59.2 97.6h2.5M60.5 96.3v2.5M73.7 97.6h2.5M75 96.3v2.5M106.2 97.6h2.5M107.5 96.3v2.5M138.7 97.6h2.5M139.9 96.3v2.5"/>
<path d="M153.2 97.6h2.5M154.4 96.3v2.5M243.3 97.6h2.6M244.6 96.3v2.5M265.4 97.6h2.5M266.6 96.3v2.5M268.7 85.1h2.5M269.9 83.9v2.4M312 85.1h2.5M313.3 83.9v2.4M315.3 97.6h2.6M316.6 96.3v2.5"/>
<path d="M337.4 97.6h2.5M338.6 96.3v2.5M66.7 119.8v2.5M148.2 119.8v2.5M250.9 119.8v2.5M268.7 110.1h2.5M269.9 108.8v2.5M277.8 119.2h2.6M279.1 118v2.5M302.9 119.2h2.5M304.1 118v2.5M312 110.1h2.5"/>
<path d="M313.3 108.8v2.5M332.3 119.8v2.5M65.5 121.1h2.5M82.7 138.3h2.5M84 137.1v2.5M106.2 130.1h2.5M107.5 128.8v2.5M129.7 138.3h2.5M131 137.1v2.5M146.9 121.1h2.5M249.7 121.1h2.5M266.8 138.3h2.5"/>
<path d="M268.1 137.1v2.5M290.3 122.6h2.5M291.6 121.4v2.4M313.9 138.3h2.4M315.1 137.1v2.5M331 121.1h2.6M106.2 144.6h2.5M107.5 143.3v2.5M290.3 144.6h2.5M291.6 143.3v2.5"/>
</g>
<g fill="none" stroke="#c0c0c0" stroke-width=".35">
<path d="M65 5v5M115 5v5M165 5v5M215 5v10M265 5v5M315 5v5M365 5v5M15 48.5h5M410 48.5h5M15 98.5h5M410 98.5h5M15 148.5h10"/>
<path d="M405 148.5h10M15 198.5h5M410 198.5h5M15 248.5h5M410 248.5h5M65 287v5M115 287v5M165 287v5M215 282v10M265 287v5M315 287v5M365 287v5"/>
</g>
<g fill="none" stroke="#c0c0c0" stroke-width=".5">
<path d="M263.8 231.8v17M310.6 231.8v38.2M328.8 231.8v55.2M328.8 238.2h81.2M380.8 231.8v6.4M410 231.8h-180v55.2M230 248.8h180M230 257.3h98.8M230 253h98.8M237.8 248.8v38.2M257 248.8v38.2M274.4 248.8v38.2"/>
<path d="M284.6 248.8v38.2M295 248.8v17M230 265.8h98.8M230 261.5h98.8M230 278.5h54.6M230 274.3h54.6M230 270h180M397 278.5h13M397 270v12.8M230 282.8h180M373 282.8v4.2"/>
</g>
<path d="M15 5h400v287h-400zM20 10h390v277h-390z" fill="none" stroke="#c0c0c0" stroke-width=".7"/>
<g fill="#808080">
<path d="M143 63.4l2.9-1.7 .4 .9z"/>
<path d="M154.2 84.7l2.6-2.1 .5 .9z"/>
<path d="M134.3 52.8l.8 .7-2.7 2z"/>
<path d="M108.1 60.8l1 .3-1.4 3z"/>
<path d="M275.7 71.8l.8-.5 1.5 3z"/>
<path d="M278.6 107l-.8 3.2-.9-.3z"/>
<path d="M293.4 100.7l2.1 2.6-.9 .5z"/>
<path d="M216.5 57.8l3.3-.5v1zM208.4 57.3l3.3 .5-3.3 .5zM211.7 46.9l3.3-.5v1zM206.9 46.4l3.3 .5-3.3 .5zM210.2 51.4l3.3-.5v1zM202.1 50.9l3.3 .5-3.3 .5zM211.4 97.5l3.3-.5v1zM200.7 97l3.3 .5-3.3 .5zM205.4 68.3l3.3-.5v1zM200.6 67.8l3.3 .5-3.3 .5z"/>
<path d="M214.3 42.5l3.3 .5-3.3 .5zM221.6 43l3.3-.5v1zM213.2 51.4l3.3 .5-3.3 .5zM217.6 51.9l3.3-.5v1zM208.6 72.1l3.3-.5v1.1zM218.3 71.6l3.3 .5-3.3 .6zM283.2 90l3.4 .5-3.4 .5zM296.7 90.5l3.3-.5v1z"/>
<path d="M261.1 81.8l1 .3-1.3 3zM258.7 93l-.4 3.3-1-.3z"/>
<path d="M380.8 45.2l.5 3.3h-1zM380.3 146.7h1l-.5 3.3z"/>
<path d="M176.9 117.6l.9-.4 .7 3.3zM179.5 123l1.7 2.9-.9 .4z"/>
</g>
<text font-size="8.5" x="319.4" y="279.7">Bride_6_pouces_metal</text>
<g font-size="5.3">
<text x="41" y="9.5">8</text>
<text x="88.5" y="9.5">7</text>
<text x="138.5" y="9.5">6</text>
<text x="188.5" y="9.5">5</text>
<text x="238.5" y="9.5">4</text>
<text x="288.5" y="9.5">3</text>
<text x="338.5" y="9.5">2</text>
<text x="386" y="9.5">1</text>
<text x="16.2" y="31.3">F</text>
<text x="411.2" y="31.3">F</text>
<text x="16.1" y="75.5">E</text>
<text x="411.1" y="75.5">E</text>
<text x="15.5" y="125.5">D</text>
<text x="410.5" y="125.5">D</text>
<text x="15.4" y="175.5">C</text>
<text x="410.4" y="175.5">C</text>
<text x="16" y="225.5">B</text>
<text x="411" y="225.5">B</text>
<text x="15.5" y="269.8">A</text>
<text x="410.5" y="269.8">A</text>
<text x="41" y="291.5">8</text>
<text x="88.5" y="291.5">7</text>
<text x="138.5" y="291.5">6</text>
<text x="188.5" y="291.5">5</text>
<text x="238.5" y="291.5">4</text>
<text x="288.5" y="291.5">3</text>
<text x="338.5" y="291.5">2</text>
<text x="386" y="291.5">1</text>
</g>
<g font-size="4.7" fill="#808080">
<text x="240.7" y="17.5" transform="rotate(56 240.7 17.5)">Blind 20mm</text>
<text x="244.9" y="13.7" transform="rotate(56 244.9 13.7)">M8x1.25 X12</text>
<text x="214.8" y="42">8,00</text>
<text x="112.5" y="42.4" transform="rotate(-75 112.5 42.4)">M4x0.7 X4</text>
<text x="142.9" y="43.6" transform="rotate(-45 142.9 43.6)">M8x1.25 X12</text>
<text x="200.8" y="45.9">3,00</text>
<text x="172.6" y="50.3" transform="rotate(-22 172.6 50.3)">10,00 No Thread</text>
<text x="195.3" y="50.4">9,60</text>
<text x="223.6" y="50.8">2,20</text>
<text x="224.4" y="56.8">9,60</text>
<text x="193.3" y="67.3">3,00</text>
<text x="224.9" y="71.1">26,00</text>
<text x="168.5" y="75.2" transform="rotate(-30 168.5 75.2)">6,00 No Thread</text>
<text x="379.7" y="83.2" transform="rotate(-90 379.7 83.2)">209,60</text>
<text x="287.2" y="89.5">20,20</text>
<text x="257.5" y="93.6" transform="rotate(-75 257.5 93.6)">16,20</text>
<text x="184.7" y="96.5">14,80</text>
<text x="174.3" y="106.8" transform="rotate(69 174.3 106.8)">have a cone shape, angle can be rough</text>
<text x="182.6" y="112.8" transform="rotate(69 182.6 112.8)">Each of the 8+1 central blind drills</text>
<text x="329.1" y="160.4" transform="rotate(60 329.1 160.4)">14,20 Cone shaped blind drill</text>
<text x="235.4" y="215.3" transform="rotate(-69 235.4 215.3)">10,20 Cone shaped blind drills</text>
</g>
<text font-size="3.9" x="400.9" y="275.5">A3</text>
<g font-size="2">
<text x="230.6" y="234.6">SAUF INDICATION CONTRAIRE:</text>
<text x="230.6" y="237.1">LES COTES SONT EN MILLIMETRES</text>
<text x="230.6" y="239.6">ETAT DE SURFACE:</text>
<text x="264.4" y="234.6">FINITION:</text>
<text x="311.3" y="234.5">CASSER LES</text>
<text x="311.3" y="237">ANGLES VIFS</text>
<text x="342.6" y="236">NE PAS CHANGER L'ECHELLE</text>
<text x="383.3" y="236.2">REVISION</text>
<text x="230.6" y="242.1">TOLERANCES:</text>
<text x="232.2" y="244.6">LINEAIRES:</text>
<text x="232.2" y="247.1">ANGULAIRES:</text>
<text x="244.3" y="252">NOM</text>
<text x="260" y="251.9">SIGNATURE</text>
<text x="277.2" y="251.9">DATE</text>
<text x="330" y="251.9">TITRE:</text>
<text x="230.2" y="256.1">AUTEUR</text>
<text x="230.4" y="260.3">VERIF.</text>
<text x="230.4" y="264.4">APPR.</text>
<text x="230.5" y="268.8">FAB.</text>
<text x="230.7" y="273.1">QUAL.</text>
<text x="285.7" y="272.5">MATERIAU:</text>
<text x="329.6" y="272.5">No. DE PLAN</text>
<text x="285.6" y="285.5">MASSE:</text>
<text x="330.1" y="285.6">ECHELLE:1:2</text>
<text x="374.5" y="285.6">FEUILLE 1 SUR 1</text>
</g>
</svg>
